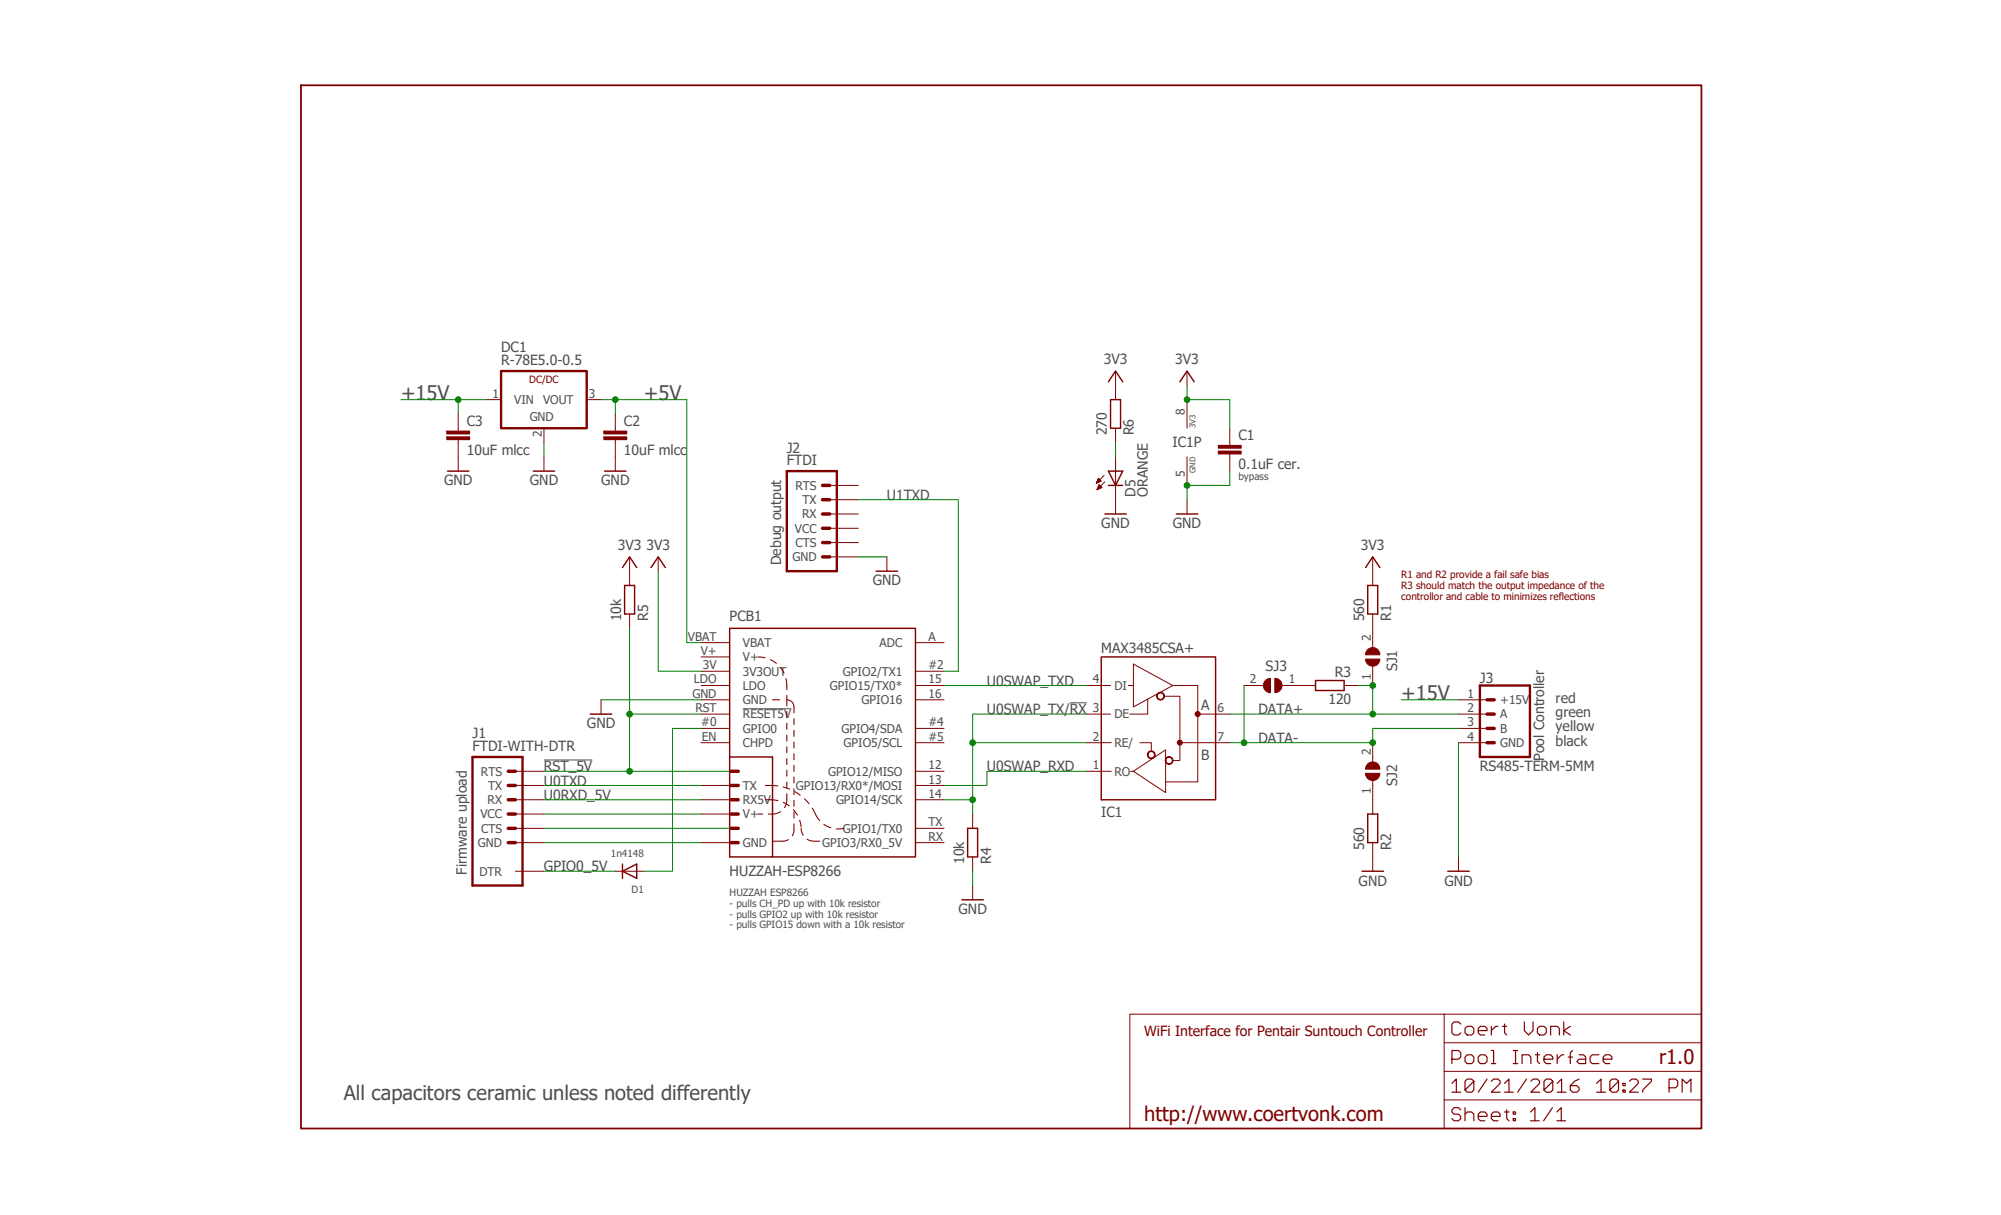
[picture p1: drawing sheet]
<svg xmlns="http://www.w3.org/2000/svg" width="356mm" height="216mm" viewBox="0 0 356 216" stroke-linecap="round" stroke-linejoin="round" font-family="sans-serif">
<path d="M52.9 14.8l249.8 186.3M302.7 14.8l-249.8 186.3" fill="none" stroke="#fff" stroke-width=".18"/>
<path d="M96.7 135h8.6M132 125.9h8.6M190.1 124.9h3" fill="none" stroke="#505050" stroke-width=".18"/>
<path d="M195.7 116.7h20.3v25.4h-20.3z" fill="none" stroke="#800000" stroke-width=".25"/>
<g fill="none" stroke="#800000" stroke-width=".18">
<path d="M201.4 118l7 3.8-7 3.8zM195.7 132h1.8M195.7 126.9h1.7M195.7 137.1h1.8M195.7 121.8h1.7M200.5 121.8h.9M200.9 137.1h.5M201.4 137.1l5.7-3.9v7.6zM202.6 132h2v1.5M204 124.2v2.7h-3.2M206.9 123.7h2.8v11.4h-1.3M208.4 121.8h4.5v17.1h-5.8"/>
<path d="M209.7 132h6.3M212.9 126.9h3.1"/>
</g>
<path d="M204 133.7a.7 .7 0 0 1 1.2 0 .7 .7 0 0 1-.4 1.1 .7 .7 0 0 1-.9-.7h.1a.58 .58 0 0 1 .9-.5 .58 .58 0 0 1 .1 1 .58 .58 0 0 1-1-.3v-.2h-.1z" fill-rule="evenodd" fill="#800000"/>
<path d="M204 133.7a.7 .7 0 0 1 1.2 0 .7 .7 0 0 1-.4 1.1 .7 .7 0 0 1-.9-.7h.1a.58 .58 0 0 1 .9-.5 .58 .58 0 0 1 .1 1 .58 .58 0 0 1-1-.3v-.2h-.1z" fill="none" stroke="#800000" stroke-width=".18"/>
<path d="M207.2 134.7a.7 .7 0 0 1 1.1 0 .7 .7 0 0 1-.3 1.1 .7 .7 0 0 1-.9-.7h.1a.58 .58 0 0 1 .8-.4 .58 .58 0 0 1 .1 .9 .58 .58 0 0 1-.9-.3v-.2h-.1z" fill-rule="evenodd" fill="#800000"/>
<path d="M207.2 134.7a.7 .7 0 0 1 1.1 0 .7 .7 0 0 1-.3 1.1 .7 .7 0 0 1-.9-.7h.1a.58 .58 0 0 1 .8-.4 .58 .58 0 0 1 .1 .9 .58 .58 0 0 1-.9-.3v-.2h-.1z" fill="none" stroke="#800000" stroke-width=".18"/>
<path d="M205.7 123.3a.7 .7 0 0 1 1.1 0 .7 .7 0 0 1-.3 1.1 .7 .7 0 0 1-1-.7h.2a.58 .58 0 0 1 .8-.5 .58 .58 0 0 1 .1 1 .58 .58 0 0 1-.9-.3v-.2h-.2z" fill-rule="evenodd" fill="#800000"/>
<path d="M205.7 123.3a.7 .7 0 0 1 1.1 0 .7 .7 0 0 1-.3 1.1 .7 .7 0 0 1-1-.7h.2a.58 .58 0 0 1 .8-.5 .58 .58 0 0 1 .1 1 .58 .58 0 0 1-.9-.3v-.2h-.2z" fill="none" stroke="#800000" stroke-width=".18"/>
<path d="M209.3 131.7a.46 .46 0 0 1 .7 0 .46 .46 0 0 1-.2 .7 .46 .46 0 0 1-.6-.4h.5h-.5z" fill-rule="evenodd" fill="#800000"/>
<path d="M209.3 131.7a.46 .46 0 0 1 .7 0 .46 .46 0 0 1-.2 .7 .46 .46 0 0 1-.6-.4h.5h-.5z" fill="none" stroke="#800000" stroke-width=".18"/>
<path d="M212.4 126.7a.46 .46 0 0 1 .8-.1 .46 .46 0 0 1-.2 .7 .46 .46 0 0 1-.6-.4h.5h-.5z" fill-rule="evenodd" fill="#800000"/>
<g fill="none" stroke="#800000" stroke-width=".18">
<path d="M210.9 71v5.1M218.5 78.6v.5M210.9 81.2v5.1M218.5 80.7v.5M193.2 137.1h2.5M193.2 132h2.5M193.2 126.9h2.5M193.2 121.8h2.5M212.4 126.7a.46 .46 0 0 1 .8-.1 .46 .46 0 0 1-.2 .7 .46 .46 0 0 1-.6-.4h.5h-.5zM216 132h2.5M216 126.9h2.5M243.9 142.1v2.6"/>
<path d="M243.9 149.7v2.6"/>
</g>
<path d="M243.1 144.7h1.7v5h-1.7z" fill="none" stroke="#800000" stroke-width=".25"/>
<path d="M216.5 80.2h4.1v.5h-4.1z" fill="#800000"/>
<path d="M216.5 80.2h4.1v.5h-4.1zM216.5 80.2h.1" fill="none" stroke="#800000" stroke-width=".18"/>
<path d="M216.5 79.1h4.1v.6h-4.1z" fill="#800000"/>
<g fill="none" stroke="#800000" stroke-width=".18">
<path d="M216.5 79.1h4.1v.6h-4.1zM216.5 79.1h.1M218.5 76.1v2.5M194.9 85.8h.2M194.9 85.7h.4M195 85.5h.6M195 87h.1M195 85.4h.6M195 86.9h.3M195.1 86.7h.5M195.1 85.3h.4M195.1 85.2h.3"/>
<path d="M195.1 86.6h.7M195.2 85h.1M195.2 86.5h.5M195.2 85l.5 .5-.9 .4zM195.2 86.4h.4M195.3 86.3h.2M195.3 86.1h.1M195.3 86.1l.5 .5-.9 .4zM196.2 84.5l-1.4 1.4M196.3 85.6l-1.4 1.4M198.2 81.2v7.6M210.9 88.8v2.5"/>
<path d="M218.5 81.2v2.5M259.2 152.3v2.5"/>
</g>
<path d="M197 83.7h2.5l-1.3 2.6zM197 86.3h2.5M209 91.3h3.9M257.3 154.8h3.8" fill="none" stroke="#800000" stroke-width=".25"/>
<path d="M242.9 115.6a1.27 1.27 0 0 1 1.4-.5 1.27 1.27 0 0 1 .9 1.3h-2.5z" fill-rule="evenodd" fill="#800000"/>
<path d="M242.9 115.6a1.27 1.27 0 0 1 1.4-.5 1.27 1.27 0 0 1 .9 1.3h-2.5z" fill="none" stroke="#800000" stroke-width=".18"/>
<path d="M242.7 117.1h2.5a1.27 1.27 0 0 1-1.3 1.3 1.27 1.27 0 0 1-1.2-1.3z" fill-rule="evenodd" fill="#800000"/>
<path d="M242.7 117.1h2.5a1.27 1.27 0 0 1-1.3 1.3 1.27 1.27 0 0 1-1.2-1.3zM243.9 111.7v3.4M243.9 118.4v3.4" fill="none" stroke="#800000" stroke-width=".18"/>
<path d="M224.7 121.1l.4-.4 .7-.2v2.6a1.28 1.28 0 0 1-1.1-2z" fill-rule="evenodd" fill="#800000"/>
<path d="M224.7 121.1l.4-.4 .7-.2v2.6a1.28 1.28 0 0 1-1.1-2z" fill="none" stroke="#800000" stroke-width=".18"/>
<path d="M226.5 120.5a1.27 1.27 0 0 1 1.3 1.3 1.27 1.27 0 0 1-1.3 1.3z" fill-rule="evenodd" fill="#800000"/>
<path d="M221.1 121.8h3.4M226.5 120.5a1.27 1.27 0 0 1 1.3 1.3 1.27 1.27 0 0 1-1.3 1.3zM227.8 121.8h3.4" fill="none" stroke="#800000" stroke-width=".18"/>
<path d="M242.9 136a1.27 1.27 0 0 1 1.4-.6 1.27 1.27 0 0 1 .9 1.3h-2.5z" fill-rule="evenodd" fill="#800000"/>
<path d="M242.9 136a1.27 1.27 0 0 1 1.4-.6 1.27 1.27 0 0 1 .9 1.3h-2.5z" fill="none" stroke="#800000" stroke-width=".18"/>
<path d="M242.7 137.4h2.5a1.27 1.27 0 0 1-1.3 1.3 1.27 1.27 0 0 1-1.2-1.3z" fill-rule="evenodd" fill="#800000"/>
<g fill="none" stroke="#800000" stroke-width=".18">
<path d="M109.3 76.1v.5M109.3 78.1v.5M198.2 65.9v5.1M198.2 76.1v2.5M210.9 65.9v2.6M96.7 81.2v2.5M111.9 99v5M117 99v2.5M147.4 86.3h5.1M147.4 91.3h5.1M147.4 88.8h5.1M147.4 93.9h5.1"/>
<path d="M147.4 96.4h5.1M147.4 99h5.1M157.6 99v2.5M198.2 88.8v2.5M243.9 99v5M111.9 109.1v2.6M124.6 119.3h5.1M124.6 114.2h5.1M124.6 116.7h5.1M162.7 119.3h5.1M162.7 114.2h5.1M243.9 109.1v2.6"/>
<path d="M91.6 137.1h5.1M91.6 139.6h5.1M106.8 124.4v2.5M124.6 121.8h5.1M124.6 139.6h5.1M124.6 126.9h5.1M124.6 124.4h5.1M124.6 132h5.1M124.6 129.4h5.1M162.7 121.8h5.1M162.7 137.1h5.1M162.7 139.6h5.1"/>
<path d="M162.7 124.4h5.1M162.7 132h5.1M162.7 129.4h5.1M231.2 121.8h2.6M238.9 121.8h2.5M242.7 137.4h2.5a1.27 1.27 0 0 1-1.3 1.3 1.27 1.27 0 0 1-1.2-1.3zM243.9 132v3.4M243.9 138.7v3.4M259.2 126.9h5.1M259.2 124.4h5.1M259.2 132h5.1M259.2 129.4h5.1"/>
<path d="M91.6 142.1h5.1M91.6 144.7h5.1M91.6 147.2h5.1M91.6 149.7h5.1M91.6 154.8h5.1M109.3 154.8h5.1M124.6 142.1h5.1M124.6 144.7h5.1M124.6 149.7h5.1M162.7 142.1h5.1M162.7 147.2h5.1M162.7 149.7h5.1"/>
<path d="M172.8 144.7v2.5M172.8 152.3v2.5M172.8 157.4v2.5M243.9 152.3v2.5M256.6 180.2h45.8v15.3M256.6 180.2v15.3h45.8v5h-45.8v-5M256.6 180.2h-55.8v20.3h55.8M256.6 190.4h45.8M256.6 185.3h45.8"/>
</g>
<g fill="none" stroke="#800000" stroke-width=".25">
<path d="M197 67.8l1.2-1.9 1.3 1.9M197.4 71h1.7v5.1h-1.7zM209.7 67.8l1.2-1.9 1.3 1.9M94.8 83.7h3.8M196.3 91.3h3.9M110.6 100.9l1.3-1.9 1.3 1.9M111 104h1.8v5.1h-1.8zM115.7 100.9l1.3-1.9 1.2 1.9M155.7 101.5h3.8M242.7 100.9l1.2-1.9 1.3 1.9M243.1 104h1.7v5.1h-1.7zM104.9 126.9h3.8"/>
<path d="M129.7 134.5h7.6v17.8h-7.6v-40.6h33v40.6h-25.4M233.8 120.9h5.1v1.8h-5.1zM110.6 153.5v2.6M110.6 154.8l2.6-1.3v2.6zM170.9 159.9h3.9M172 147.2h1.7v5.1h-1.7zM242 154.8h3.9"/>
</g>
<path d="M53.5 15.2h248.9v185.3h-248.9z" fill="none" stroke="#800000" stroke-width=".32"/>
<g fill="none" stroke="#800000" stroke-width=".21">
<path d="M258 188.2h1.2l.4-.4v-.8l-.4-.3h-1.2v2.3M258 192.5l.8-.8v2.4M258 194.1h1.6M259.6 197.2l-.4-.4h-.8l-.4 .4v.4l.4 .4h.8l.4 .4v.4l-.4 .4h-.8l-.4-.4M259.6 182l-.4-.4h-.8l-.4 .4v1.5l.4 .4h.8l.4-.4M260.3 198l.5-.4h.7l.4 .4v1.2M260.3 196.8v2.4M260.4 182.8l.4-.4h.7l.4 .4v.7l-.4 .4h-.7l-.4-.4zM260.8 187.4h.7l.4 .4v.8l-.4 .4h-.7l-.5-.4v-.8zM261.9 192.1l-1.6 1.6 .5 .4h.7l.4-.4v-1.6l-.4-.4h-.7l-.5 .4v1.6M262.7 198.4h1.6v-.4l-.4-.4h-.8l-.4 .4v.8l.4 .4h.8M262.7 183.1h1.6v-.3l-.4-.4h-.8l-.4 .4v.7l.4 .4h.8"/>
<path d="M263.1 187.4h.8l.4 .4v.8l-.4 .4h-.8l-.4-.4v-.8zM264.3 191.7l-1.6 2.4M265 186.7h.4v2.3M265 189h.8M265 198.4h1.6v-.4l-.4-.4h-.8l-.4 .4v.8l.4 .4h.8M265 192.1l.4-.4h.8l.4 .4v.4l-1.6 1.6h1.6M265 182.4v1.5M266.2 182.4h-.4l-.8 .7M267 182.4h.8M267.4 197.6h.8M267.4 192.5l.8-.8v2.4M267.4 194.1h1.5"/>
<path d="M267.4 182v1.5l.4 .4M267.8 197.2v1.6l.4 .4M268.9 189h.8M268.9 186.7h.8M268.9 197.6h.4v.4h-.4zM268.9 198.8h.4v.4h-.4zM269.3 186.7v2.3M270.5 189v-1.6h1.2l.4 .4v1.2M270.9 181.6v1.5l.8 .8 .7-.8v-1.5M271.3 191.7l-1.6 2.4M272 197.6l.8-.8v2.4M272 199.2h1.5"/>
<path d="M272.1 192.1l.3-.4h.8l.4 .4v.4l-1.5 1.6h1.5M272.8 187.4h.8M273.2 187v1.6l.4 .4M273.6 182.4h.8l.4 .4v.7l-.4 .4h-.8l-.4-.4v-.7zM274.4 188.2h1.5v-.4l-.3-.4h-.8l-.4 .4v.8l.4 .4h.8M275.6 183.9v-1.5h1.1l.4 .4v1.1M275.9 196.8l-1.6 2.4M275.9 192.1l-1.5 1.6 .4 .4h.8l.3-.4v-1.6l-.3-.4h-.8l-.4 .4v1.6M276.7 197.6l.8-.8v2.4M276.7 199.2h1.5M276.7 187.4v1.6M276.7 192.5l.8-.8v2.4"/>
<path d="M276.7 194.1h1.6M277.9 187.4h-.4l-.8 .8M277.9 181.6v2.3M278.7 187.8h.8M279.1 182.4l-1.2 .7 1.2 .8M279.5 186.7l-.4 .3v2M280.6 187.4h.8l.4 .4v1.2h-1.2l-.4-.4 .4-.4h1.2M280.6 191.7l-.8 .4-.7 .8v.8l.4 .4h.7l.4-.4v-.4l-.4-.4h-1.1M283.7 192.5l.8-.8v2.4M283.7 194.1h1.6M284.1 187.4h-1.1l-.4 .4v.8l.4 .4h1.1M284.9 188.2h1.6v-.4l-.4-.4h-.8l-.4 .4v.8l.4 .4h.8"/>
<path d="M287.6 192.1l-1.5 1.6 .4 .4h.8l.3-.4v-1.6l-.3-.4h-.8l-.4 .4v1.6M288.4 192.5h.4v.4h-.4zM288.4 193.7h.4v.4h-.4zM289.6 192.1l.4-.4h.8l.3 .4v.4l-1.5 1.6h1.5M291.9 191.7h1.6v.4l-1.6 1.6v.4M296.6 193.3h1.2l.4-.4v-.8l-.4-.4h-1.2v2.4M298.9 194.1v-2.4l.8 .8 .8-.8v2.4"/>
</g>
<path d="M139.8 83.7h8.9v17.8h-8.9zM84 134.5h8.9v22.9h-8.9zM263 121.8h8.9v12.7h-8.9z" fill="none" stroke="#800000" stroke-width=".42"/>
<g fill="none" stroke="#800000" stroke-width=".61">
<path d="M146.2 93.9h1.2M146.2 96.4h1.2M146.2 99h1.2M146.2 88.8h1.2M146.2 91.3h1.2M146.2 86.3h1.2M90.3 139.6h1.3M90.3 137.1h1.3M129.9 139.6h1.3M129.9 137.1h1.3M264.3 129.4h1.2M264.3 124.4h1.2"/>
<path d="M264.3 126.9h1.2M264.3 132h1.2M90.3 144.7h1.3M90.3 147.2h1.3M90.3 149.7h1.3M90.3 142.1h1.3M129.9 144.7h1.3M129.9 147.2h1.3M129.9 149.7h1.3M129.9 142.1h1.3"/>
</g>
<g fill="none" stroke="#800000" stroke-width=".19">
<path d="M134.7 116.7l1.3 .2M136.9 117.2l1.1 .7M138.7 118.6l.6 1M136 139.6l2.2 .1M137.3 124.4h1.3M139.2 139.8l1.1 .4M139.7 120.6l.1 2M139.8 124.4a1.24 1.24 0 0 1 1.3 1.2v1.1M139.8 123.6v1.8M139.8 126.4v1.1M139.8 128.5v1.1M139.8 130.6v1.1"/>
<path d="M139.8 132.7v1.1M139.8 134.8v1.1M139.8 136.9v1M139.8 139v1M141.1 127.7v1.1M141.1 129.8v1.1M141.1 131.8v1.1M141.1 133.9v1.1M141.1 136v1.1M141.1 138.1v1M134.7 144.7h.8M136 142.1l2.2 .2"/>
<path d="M138.7 144.2l-1 .4-1.2 .1M139.2 142.6l1.1 .6M139.8 141a3.6 3.6 0 0 1-.4 2.5M140.1 149.2a3.8 3.8 0 0 1-2.6 .3l-.2 .2M141 143.9l.7 .9M141.1 146.4a3.2 3.2 0 0 1-.3 2.1M141.1 140.1v1.1M141.1 142.2v1.1M141.1 144.3v1.1M141.2 140.7l1 .6M142.1 145.8l.3 1.1M142.4 147.2l.3 1.2"/>
<path d="M143 141.9l.8 .9M143.4 149.1a3.3 3.3 0 0 0 2.3 .4M144.4 143.6l.7 1.5 .6 .7M146.4 146.5l1.2 .6M150 147.2l-1.4 .1"/>
</g>
<path d="M107.3 77.6h4.1v.5h-4.1z" fill="#800000"/>
<path d="M107.3 77.6h4.1v.5h-4.1zM107.3 77.6h.1" fill="none" stroke="#800000" stroke-width=".18"/>
<path d="M107.3 76.6h4.1v.5h-4.1z" fill="#800000"/>
<path d="M81.4 76.1v.5M81.4 78.1v.5M107.3 76.6h4.1v.5h-4.1zM107.3 76.6h.1M109.3 73.6v2.5M109.3 78.6v2.6" fill="none" stroke="#800000" stroke-width=".18"/>
<path d="M79.4 77.6h4.1v.5h-4.1z" fill="#800000"/>
<path d="M79.4 77.6h4.1v.5h-4.1zM79.4 77.6h.1" fill="none" stroke="#800000" stroke-width=".18"/>
<path d="M79.4 76.6h4.1v.5h-4.1z" fill="#800000"/>
<path d="M79.4 76.6h4.1v.5h-4.1zM79.4 76.6h.1M81.4 73.6v2.5M81.4 78.6v5.1M86.5 71h2.5M96.7 76.1v2.5M104.3 71h2.5M109.3 81.2v2.5" fill="none" stroke="#800000" stroke-width=".18"/>
<path d="M79.5 83.7h3.8M107.4 83.7h3.9" fill="none" stroke="#800000" stroke-width=".25"/>
<path d="M89 65.9h15.3v10.2h-15.3z" fill="none" stroke="#800000" stroke-width=".42"/>
<path d="M218.5 83.7v2.6h-7.6v2.5" fill="none" stroke="#008000" stroke-width=".18"/>
<circle cx="210.9" cy="86.3" r=".51" fill="#008000"/>
<g fill="none" stroke="#008000" stroke-width=".18">
<path d="M96.7 78.6v2.6M152.5 99h5.1M106.8 124.4h17.8M218.5 132h25.4M221.1 121.8v10.2M259.2 132v20.3M172.8 154.8v2.6"/>
<circle cx="210.9" cy="86.3" r=".51"/>
</g>
<circle cx="221.1" cy="132" r=".51" fill="#008000"/>
<g fill="none" stroke="#008000" stroke-width=".18">
<path d="M259.2 129.4h-15.3v2.6"/>
<circle cx="221.1" cy="132" r=".51"/>
</g>
<circle cx="243.9" cy="132" r=".51" fill="#008000"/>
<g fill="none" stroke="#008000" stroke-width=".18">
<path d="M241.4 121.8h2.5v5.1h-25.4"/>
<circle cx="243.9" cy="132" r=".51"/>
</g>
<circle cx="243.9" cy="121.8" r=".51" fill="#008000"/>
<g fill="none" stroke="#008000" stroke-width=".18">
<path d="M243.9 126.9h15.3"/>
<circle cx="243.9" cy="121.8" r=".51"/>
</g>
<circle cx="243.9" cy="126.9" r=".51" fill="#008000"/>
<g fill="none" stroke="#008000" stroke-width=".18">
<path d="M167.8 121.8h25.4M172.8 132h20.4M193.2 137.1h-17.8v2.5h-7.6M193.2 126.9h-20.4v15.2h-5"/>
<circle cx="243.9" cy="126.9" r=".51"/>
</g>
<circle cx="172.8" cy="132" r=".51" fill="#008000"/>
<g fill="none" stroke="#008000" stroke-width=".18">
<path d="M172.8 142.1v2.6"/>
<circle cx="172.8" cy="132" r=".51"/>
</g>
<circle cx="172.8" cy="142.1" r=".51" fill="#008000"/>
<g fill="none" stroke="#008000" stroke-width=".18">
<path d="M198.2 78.6v2.6M210.9 68.5v2.5h7.6v5.1M152.5 88.8h17.8v30.5h-2.5M117 101.5v17.8h7.6"/>
<circle cx="172.8" cy="142.1" r=".51"/>
</g>
<circle cx="210.9" cy="71" r=".51" fill="#008000"/>
<g fill="none" stroke="#008000" stroke-width=".18">
<path d="M96.7 137.1h33M124.6 126.9h-12.7v10.2"/>
<circle cx="210.9" cy="71" r=".51"/>
</g>
<circle cx="111.9" cy="137.1" r=".51" fill="#008000"/>
<g fill="none" stroke="#008000" stroke-width=".18">
<path d="M111.9 111.7v15.2"/>
<circle cx="111.9" cy="137.1" r=".51"/>
</g>
<circle cx="111.9" cy="126.9" r=".51" fill="#008000"/>
<g fill="none" stroke="#008000" stroke-width=".18">
<path d="M71.3 71h15.2M81.4 71v2.6M96.7 139.6h27.9M124.6 129.4h-5.1v25.4h-5.1M96.7 154.8h12.6M96.7 142.1h27.9M96.7 144.7h27.9M96.7 147.2h33M96.7 149.7h27.9"/>
<circle cx="111.9" cy="126.9" r=".51"/>
</g>
<circle cx="81.4" cy="71" r=".51" fill="#008000"/>
<g fill="none" stroke="#008000" stroke-width=".18">
<path d="M106.8 71h15.2M109.3 71v2.6M249 124.4h10.2"/>
<circle cx="81.4" cy="71" r=".51"/>
</g>
<circle cx="109.3" cy="71" r=".51" fill="#008000"/>
<g fill="none" stroke="#008000" stroke-width=".18">
<path d="M122 71v43.2h2.6"/>
<circle cx="109.3" cy="71" r=".51"/>
</g>
<g font-size="3.6" fill="#505050">
<text x="71.3" y="71">+15V</text>
<text x="114.4" y="71">+5V</text>
<text x="249" y="124.4">+15V</text>
<text x="61.1" y="195.5">All capacitors ceramic unless noted differently</text>
</g>
<g font-size="3.6" fill="#800000">
<text x="294.8" y="189.1">r1.0</text>
<text x="203.3" y="199.3">http://www.coertvonk.com</text>
</g>
<g font-size="2.5" fill="#505050">
<text x="89" y="64.9">R-78E5.0-0.5</text>
<text x="89" y="62.6">DC1</text>
<text x="196.2" y="64.7">3V3</text>
<text x="208.9" y="64.7">3V3</text>
<text x="83" y="75.7">C3</text>
<text x="110.9" y="75.7">C2</text>
<text x="196.7" y="77.4" transform="rotate(-90 196.7 77.4)">270</text>
<text x="201.5" y="77.4" transform="rotate(-90 201.5 77.4)">R6</text>
<text x="83" y="80.8">10uF mlcc</text>
<text x="110.9" y="80.8">10uF mlcc</text>
<text x="139.8" y="80.4">J2</text>
<text x="139.8" y="82.7">FTDI</text>
<text x="208.4" y="79.4">IC1P</text>
<text x="220.1" y="83.3">0.1uF cer.</text>
<text x="220.1" y="78.3">C1</text>
<text x="78.9" y="86.3">GND</text>
<text x="94.2" y="86.3">GND</text>
<text x="106.8" y="86.3">GND</text>
<text x="157.6" y="88.8">U1TXD</text>
<text x="201.8" y="88.3" transform="rotate(-90 201.8 88.3)">D5</text>
<text x="204" y="88.3" transform="rotate(-90 204 88.3)">ORANGE</text>
<text x="195.7" y="93.9">GND</text>
<text x="208.4" y="93.9">GND</text>
<text x="109.8" y="97.7">3V3</text>
<text x="114.9" y="97.7">3V3</text>
<text x="138.8" y="100.4" transform="rotate(-90 138.8 100.4)">Debug output</text>
<text x="241.9" y="97.7">3V3</text>
<text x="155.1" y="104">GND</text>
<text x="110.4" y="110.4" transform="rotate(-90 110.4 110.4)">10k</text>
<text x="115.2" y="110.4" transform="rotate(-90 115.2 110.4)">R5</text>
<text x="129.7" y="110.4">PCB1</text>
<text x="242.4" y="110.4" transform="rotate(-90 242.4 110.4)">560</text>
<text x="247.2" y="110.4" transform="rotate(-90 247.2 110.4)">R1</text>
<text x="195.7" y="116">MAX3485CSA+</text>
<text x="224.9" y="119.3">SJ3</text>
<text x="248.3" y="119.3" transform="rotate(-90 248.3 119.3)">SJ1</text>
<text x="175.4" y="121.8">U0SWAP_TXD</text>
<text x="236.1" y="125.1">120</text>
<text x="237.2" y="120.3">R3</text>
<text x="263" y="121.3">J3</text>
<text x="276.5" y="124.9">red</text>
<text x="84" y="131.2">J1</text>
<text x="104.3" y="129.4">GND</text>
<text x="175.4" y="126.9">U0SWAP_TX/RX</text>
<text x="213.5" y="126.1">A</text>
<text x="223.6" y="132">DATA-</text>
<text x="223.6" y="126.9">DATA+</text>
<text x="276.5" y="127.4">green</text>
<text x="276.5" y="129.9">yellow</text>
<text x="84" y="133.5">FTDI-WITH-DTR</text>
<text x="96.7" y="137.1">RST_5V</text>
<text x="175.4" y="137.1">U0SWAP_RXD</text>
<text x="213.5" y="135">B</text>
<text x="263" y="137.1">RS485-TERM-5MM</text>
<text x="274.4" y="135.2" transform="rotate(-90 274.4 135.2)">Pool Controller</text>
<text x="276.5" y="132.5">black</text>
<text x="96.7" y="139.6">U0TXD</text>
<text x="96.7" y="142.1">U0RXD_5V</text>
<text x="248.3" y="139.6" transform="rotate(-90 248.3 139.6)">SJ2</text>
<text x="195.7" y="145.2">IC1</text>
<text x="83" y="155.4" transform="rotate(-90 83 155.4)">Firmware upload</text>
<text x="96.7" y="154.8">GPIO0_5V</text>
<text x="129.7" y="155.6">HUZZAH-ESP8266</text>
<text x="171.3" y="153.5" transform="rotate(-90 171.3 153.5)">10k</text>
<text x="176.1" y="153.5" transform="rotate(-90 176.1 153.5)">R4</text>
<text x="242.4" y="151" transform="rotate(-90 242.4 151)">560</text>
<text x="247.2" y="151" transform="rotate(-90 247.2 151)">R2</text>
<text x="241.4" y="157.4">GND</text>
<text x="256.7" y="157.4">GND</text>
<text x="170.3" y="162.4">GND</text>
</g>
<text font-size="2.5" fill="#800000" x="203.3" y="184">WiFi Interface for Pentair Suntouch Controller</text>
<g font-size="2.1" fill="#505050">
<text x="87.5" y="70.7">1</text>
<text x="91.4" y="71.8">VIN</text>
<text x="96.5" y="71.8">VOUT</text>
<text x="104.6" y="70.7">3</text>
<text x="94.1" y="74.8">GND</text>
<text x="96.3" y="77.6" transform="rotate(-90 96.3 77.6)">2</text>
<text x="210.6" y="73.8" transform="rotate(-90 210.6 73.8)">8</text>
<text x="141.4" y="87">RTS</text>
<text x="142.6" y="89.6">TX</text>
<text x="210.6" y="84.7" transform="rotate(-90 210.6 84.7)">5</text>
<text x="141.3" y="94.6">VCC</text>
<text x="142.5" y="92.1">RX</text>
<text x="140.8" y="99.7">GND</text>
<text x="141.4" y="97.2">CTS</text>
<text x="122.3" y="113.8">VBAT</text>
<text x="165" y="113.8">A</text>
<text x="243.6" y="113.8" transform="rotate(-90 243.6 113.8)">2</text>
<text x="124.5" y="116.4">V+</text>
<text x="124.9" y="118.9">3V</text>
<text x="132" y="117.5">V+</text>
<text x="132" y="115">VBAT</text>
<text x="156.3" y="115">ADC</text>
<text x="165" y="118.9">#2</text>
<text x="123" y="124">GND</text>
<text x="123.3" y="121.5">LDO</text>
<text x="132" y="122.6">LDO</text>
<text x="132" y="120">3V3OUT</text>
<text x="132" y="125.1">GND</text>
<text x="147.5" y="122.6">GPIO15/TX0*</text>
<text x="149.8" y="120">GPIO2/TX1</text>
<text x="153.1" y="125.1">GPIO16</text>
<text x="165" y="124">16</text>
<text x="165" y="121.5">15</text>
<text x="194.2" y="121.5">4</text>
<text x="198" y="122.6">DI</text>
<text x="222.1" y="121.5">2</text>
<text x="229.1" y="121.5">1</text>
<text x="243.6" y="120.8" transform="rotate(-90 243.6 120.8)">1</text>
<text x="260.8" y="124">1</text>
<text x="266.6" y="125.1">+15V</text>
<text x="123.6" y="126.5">RST</text>
<text x="124.6" y="129.1">#0</text>
<text x="124.7" y="131.6">EN</text>
<text x="132" y="127.7">RESET5V</text>
<text x="132" y="130.2">GPIO0</text>
<text x="149.5" y="130.2">GPIO4/SDA</text>
<text x="165" y="129.1">#4</text>
<text x="165" y="131.6">#5</text>
<text x="194.2" y="131.6">2</text>
<text x="194.2" y="126.5">3</text>
<text x="198" y="127.7">DE</text>
<text x="216.4" y="126.5">6</text>
<text x="216.4" y="131.6">7</text>
<text x="260.8" y="131.6">4</text>
<text x="260.8" y="129.1">3</text>
<text x="260.8" y="126.5">2</text>
<text x="266.6" y="130.2">B</text>
<text x="266.6" y="127.7">A</text>
<text x="85.5" y="137.8">RTS</text>
<text x="132" y="132.7">CHPD</text>
<text x="147.2" y="137.8">GPIO12/MISO</text>
<text x="149.9" y="132.7">GPIO5/SCL</text>
<text x="165" y="136.7">12</text>
<text x="194.2" y="136.7">1</text>
<text x="198" y="137.8">RO</text>
<text x="198" y="132.7">RE/</text>
<text x="243.6" y="134.2" transform="rotate(-90 243.6 134.2)">2</text>
<text x="266.6" y="132.7">GND</text>
<text x="86.7" y="142.9">RX</text>
<text x="86.7" y="140.4">TX</text>
<text x="132" y="142.9">RX5V</text>
<text x="132" y="140.3">TX</text>
<text x="141.4" y="140.4">GPIO13/RX0*/MOSI</text>
<text x="148.6" y="142.9">GPIO14/SCK</text>
<text x="165" y="141.8">14</text>
<text x="165" y="139.2">13</text>
<text x="243.6" y="141.1" transform="rotate(-90 243.6 141.1)">1</text>
<text x="85.4" y="145.4">VCC</text>
<text x="85.5" y="148">CTS</text>
<text x="132" y="145.4">V+</text>
<text x="149.8" y="148">GPIO1/TX0</text>
<text x="165" y="149.4">RX</text>
<text x="165" y="146.9">TX</text>
<text x="84.9" y="150.5">GND</text>
<text x="85.2" y="155.6">DTR</text>
<text x="132" y="150.5">GND</text>
<text x="146.1" y="150.5">GPIO3/RX0_5V</text>
</g>
<g font-size="1.8" fill="#800000">
<text x="94.1" y="68.1">DC/DC</text>
<text x="249" y="102.8">R1 and R2 provide a fail safe bias</text>
<text x="249" y="104.7">R3 should match the output impedance of the</text>
<text x="249" y="106.6">controllor and cable to minimizes reflections</text>
</g>
<g font-size="1.8" fill="#505050">
<text x="220.1" y="85.2">bypass</text>
<text x="108.6" y="152.3">1n4148</text>
<text x="112.2" y="158.6">D1</text>
<text x="129.7" y="159.3">HUZZAH ESP8266</text>
<text x="129.7" y="161.2">- pulls CH_PD up with 10k resistor</text>
<text x="129.7" y="163.1">- pulls GPIO2 up with 10k resistor</text>
<text x="129.7" y="165">- pulls GPIO15 down with a 10k resistor</text>
</g>
<g font-size="1.4" fill="#505050">
<text x="212.5" y="76.1" transform="rotate(-90 212.5 76.1)">3V3</text>
<text x="212.5" y="84" transform="rotate(-90 212.5 84)">GND</text>
</g>
</svg>
